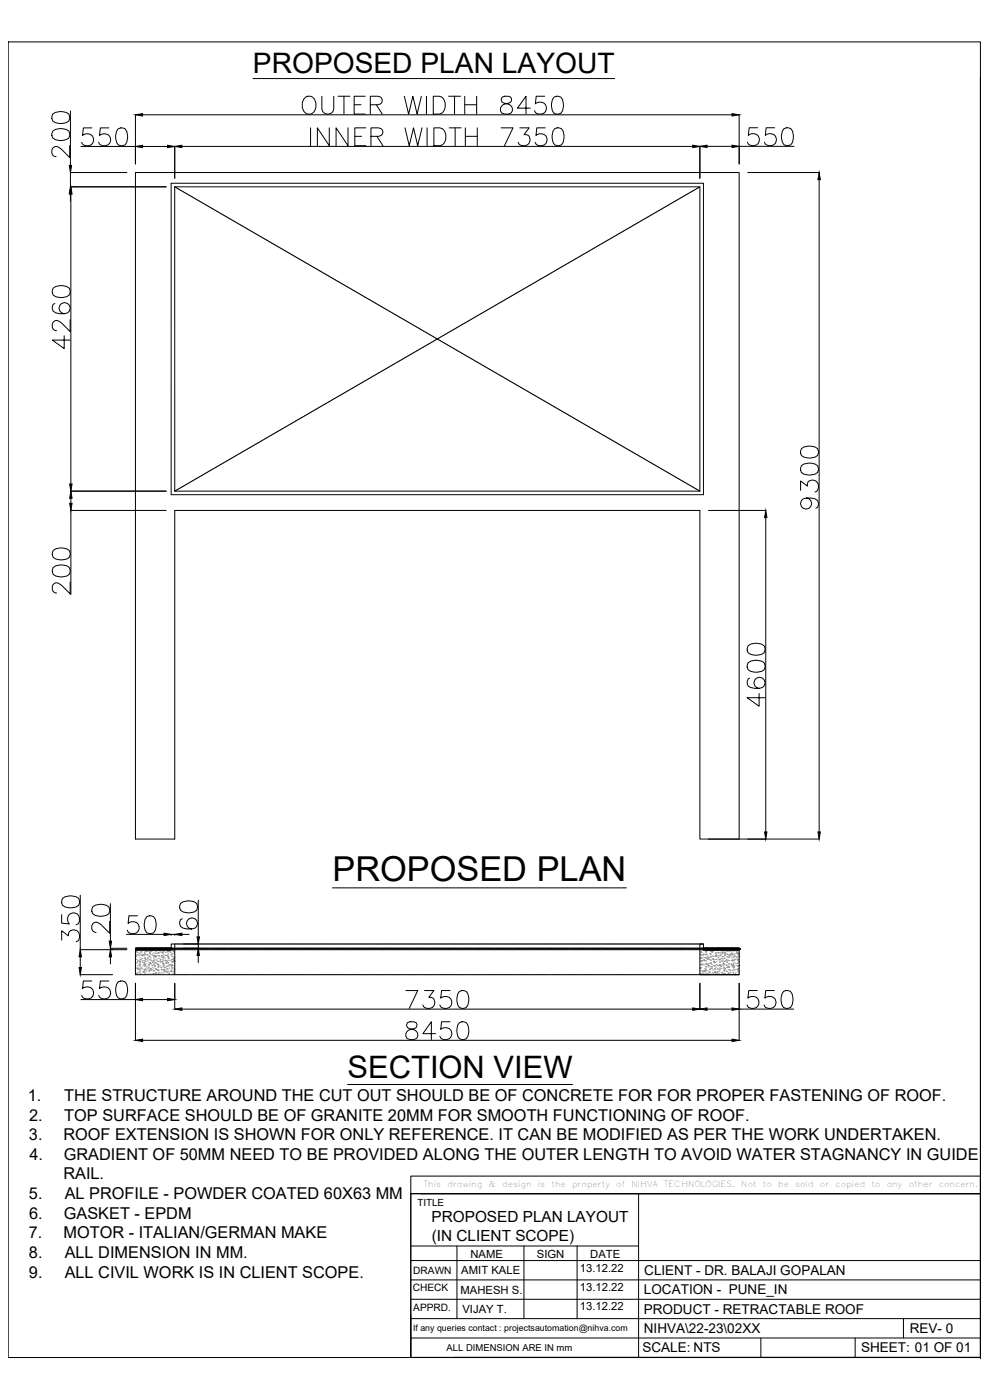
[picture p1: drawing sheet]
<svg xmlns="http://www.w3.org/2000/svg" width="594mm" height="841mm" viewBox="0 0 594 841" stroke-linecap="round" stroke-linejoin="round" font-family="sans-serif">
<!-- layer: 0 -->
<g fill="none" stroke="#000" stroke-width=".6">
<path d="M5 25h584v791h-584zM184 58a4 4 0 0 1 6 4 5 5 0 0 1-1 5 5 5 0 0 1-5 1 7 7 0 0 1 0-10zM193 58v7a4 4 0 0 0 4 4 4 4 0 0 0 3-4v-7M203 58h7M207 58v11M219 58h-6v11h6M243 58l2 11 3-11 3 11 2-11M256 58v11M260 58h4a6 6 0 0 1 4 5 6 6 0 0 1-4 6h-4zM269 58h8M273 58v11M279 58v11"/>
<path d="M286 58v11M302 58a2.2 2.2 0 0 0 1 4 4 4 0 0 1 5 5 4 4 0 0 1-4 2 4 4 0 0 1-3-4 5 5 0 0 1 5-3 2.2 2.2 0 0 0 1-4h-2zM327 58h-5v4a4 4 0 0 1 5 0 4 4 0 0 1 0 6 4 4 0 0 1-6-1M333 58a3 3 0 0 1 5 2 9 9 0 0 1-1 8 3 3 0 0 1-5-1 9 9 0 0 1 1-9zM589 47h.1M589 47v769M32 79a8 8 0 0 1 9 0 3 3 0 0 1-1 5 9 9 0 0 1-8-1l-1-2zM32 69a8 8 0 0 1 9 0 3 3 0 0 1-1 5 9 9 0 0 1-8-1l-1-2zM42 67v32M55 77h-5v4a4 4 0 0 1 5 0 4 4 0 0 1 0 6 4 4 0 0 1-6-1M65 77h-5v4a4 4 0 0 1 6 0 4 4 0 0 1-1 6 4 4 0 0 1-6-1M71 77a3 3 0 0 1 5 2 9 9 0 0 1-1 8 3 3 0 0 1-5-1 9 9 0 0 1 1-9z"/>
<path d="M81 69v29M86 69h354M187 77v11M198 77v11l-7-11v11M209 77v11l-7-11v11M213 63h4M220 77h-7v11h7M222 63l7-1a2.5 2.5 0 0 0 0-4h-7v11M226 63l4 6M243 77l3 11 2-11 3 11 2-11M257 77v11M261 77h3a6 6 0 0 1 4 5 6 6 0 0 1-4 6h-3z"/>
<path d="M270 77h7M273 77v11M279 63h7M280 77v11M287 77v11M301 77h7l-5 11M312 77h6l-3 4a3 3 0 0 1 3 4 3 3 0 0 1-4 3l-2-1-1-2M319 65h-8l5-7v11M328 77h-6v4a4 4 0 0 1 6 0 4 4 0 0 1-1 6 4 4 0 0 1-6-2M333 77a3 3 0 0 1 5 2 9 9 0 0 1-1 8 3 3 0 0 1-5-2 9 9 0 0 1 1-8zM444 69v29M455 77h-5l-1 4a4 4 0 0 1 6 0 4 4 0 0 1 0 6 4 4 0 0 1-6-2"/>
<path d="M465 77h-5v4a4 4 0 0 1 5 0 4 4 0 0 1 0 6 4 4 0 0 1-6-2M471 77a3 3 0 0 1 5 2 9 9 0 0 1-1 8 3 3 0 0 1-5-2 9 9 0 0 1 1-8zM42 87v8l-5-5a3 3 0 0 0-5-1l-1 3 1 2h2M49 88h32M86 88h15M105 88v19M109 88h307M213 82h4M223 82l6-1a2.5 2.5 0 0 0 0-4h-6v11M226 82l4 6M280 82h7M420 88v19"/>
<path d="M425 88h15M444 88h33M42 104h34M42 112h58M42 104v8M42 117v4M43 117v174M81 104h363v400h-24v-197h-315v197h-24zM103 110h320v187h-320zM105 112h315v183h-315zM449 104h43M492 108v392"/>
<path d="M32 173a8 8 0 0 1 10 0 3 3 0 0 1-2 5 9 9 0 0 1-8-1l-1-1zM33 182a3 3 0 0 0-1 5 8 8 0 0 0 10 0 3 3 0 0 0-2-5 3 3 0 0 0-4 2 3 3 0 0 0 3 4M42 192v7l-5-5a3 3 0 0 0-5 0l-1 3 1 1 2 1M39 202v7l-8-5h11M481 280a8 8 0 0 1 10 0 3 3 0 0 1-1 5 9 9 0 0 1-9-1v-2zM481 270a8 8 0 0 1 10 0 3 3 0 0 1-1 5 9 9 0 0 1-9-1v-2zM43 295h57M43 299v3M481 295v-6l4 3a3 3 0 0 1 4-4 3 3 0 0 1 3 5l-1 2-1 1M484 299a3 3 0 0 1 3 5 3 3 0 0 1-5 1 3 3 0 0 1 0-5 10 10 0 0 1 9 1 3 3 0 0 1-1 4M100 307h-57v50M426 307h34"/>
<path d="M460 311v189M32 331a8 8 0 0 1 10 0 3 3 0 0 1-2 5 9 9 0 0 1-8-1l-1-2zM32 341a8 8 0 0 1 10 0 3 3 0 0 1-2 5 9 9 0 0 1-8-1l-1-2zM42 350v7l-5-5a3 3 0 0 0-5-1l-1 3 1 2h2M449 398a8 8 0 0 1 10 0 3 3 0 0 1-1 5 9 9 0 0 1-9-1v-1zM449 388a8 8 0 0 1 10 0 3 3 0 0 1-1 5 9 9 0 0 1-9-1v-1zM450 407a3 3 0 0 0-1 5 8 8 0 0 0 10 0 3 3 0 0 0-1-5 3 3 0 0 0-5 2 3 3 0 0 0 3 5M456 417v7l-7-5h11M426 504h66M38 540a8 8 0 0 1 9 0 3 3 0 0 1-1 5 9 9 0 0 1-8-1l-1-2zM48 538v33h28M200 533h176"/>
<path d="M37 549v6h5a4 4 0 0 1 0-6 4 4 0 0 1 5 1 4 4 0 0 1-1 6M56 545a8 8 0 0 1 9 0 3 3 0 0 1-1 5 9 9 0 0 1-8-1l-1-2zM66 553v8l-5-5a3 3 0 0 0-5-1l-1 3 1 2h2M66 543v22M83 550h-6v5a4 4 0 0 1 6 0 4 4 0 0 1-1 5 4 4 0 0 1-6-1M88 551a3 3 0 0 1 5 1 9 9 0 0 1-1 8 3 3 0 0 1-5-1 9 9 0 0 1 1-8zM108 543a8 8 0 0 1 10 0 3 3 0 0 1-1 5 9 9 0 0 1-9-1v-2zM109 552a3 3 0 0 0-1 5 8 8 0 0 0 10 0 3 3 0 0 0-1-5 3 3 0 0 0-5 2 3 3 0 0 0 3 4M119 541v22M37 565v-6l4 3a3 3 0 0 1 4-3 3 3 0 0 1 3 4l-1 2-1 1M48 575v6M66 570h10"/>
<path d="M66 570v1M66 575v4M76 561h23M81 571h22v-4h2v19h-24zM81 570h22v1h-22zM81 570h.1M82 571h.1M82 570h.1M82 570h-1M82 570v1M82 570l-1 1M83 570h.1"/>
<path d="M83 570h-1M83 570l-1 1M83 571h.1M83 570v1M83 570l-1 1 1-1M84 570h.1M84 570l-1 1M84 570h-1M84 571h.1M84 570v1M85 570h.1M85 570h-1"/>
<path d="M85 571h.1M85 570l-1 1M85 570v1M86 570h.1M86 570h-1M86 571h.1M86 570v1M86 570l-1 1M87 570h-1M87 570h.1M87 571h.1M87 570l-1 1"/>
<path d="M87 570v1M88 570h.1M88 570h-1M88 570v1M88 571h.1M88 570l-1 1M89 570h.1M89 570h-1M89 571h.1M89 570v1M89 570l-1 1M90 570h.1"/>
<path d="M90 570h-1M90 571h.1M90 570l-1 1M91 570h.1M91 571h.1M91 570l-1 1 1-1h-1M91 570l-1 1M91 570v1M92 570h.1M92 570h-1M92 570v1M92 570l-1 1"/>
<path d="M92 571h.1M93 570h.1M93 570h-1M93 570l-1 1M93 571h.1M94 570h.1M94 570l-1 1M94 571h.1M94 570h-1M94 570v1M95 570h.1M95 570h-1"/>
<path d="M95 571h.1M95 570l-1 1v-1M96 570h.1M96 570h-1M96 570l-1 1M96 571h.1M96 570v1M97 570l-1 1M97 570h.1M97 570h-1M97 570v1M97 571h.1"/>
<path d="M98 570h.1M98 570h-1M98 571h.1M98 570v1M99 570h-1M99 570h.1M99 571h.1M99 570v1M99 570l-1 1M100 570h-1M100 570h.1M100 571h.1"/>
<path d="M100 570v1M100 570l-1 1M100 570v1zM101 570h.1M101 570h-1M101 571h.1M101 570l-1 1M101 570v1M102 570h.1M102 570l-1 1M102 570h-1M102 571h.1"/>
<path d="M103 570h.1M103 570h-1M103 571h.1M103 570l-1 1M103 561v1M103 561h2M105 561v1M109 561h5M110 570h9M110 567h9M119 567v3M119 574v4"/>
<path d="M420 567h3v4h21v15h-24zM423 570h.1M423 570h21v1h-21zM423 571h.1M423 570v1M424 570h-1M424 570h.1M424 570v1M424 571h.1M424 570l-1 1M425 570h.1M425 570h-1"/>
<path d="M425 570l-1 1M425 571h.1M426 570h.1M426 570h-1M426 571h.1M426 570l-1 1M427 570h.1M427 570h-1M427 571h.1M427 570l-1 1M427 570v1M428 570h.1"/>
<path d="M428 570l-1 1M428 570h-1M428 571h.1M429 570h.1M429 570l-1 1M429 571h.1M429 570h-1M429 570v1M430 570h.1M430 570h-1M430 570l-1 1M430 571h.1"/>
<path d="M430 570v1M431 570h.1M431 570h-1M431 571h.1M431 570l-1 1M431 570v1M432 570h.1M432 571h.1M432 570h-1M432 570l-1 1M432 570l-1 1v-1M432 570v1"/>
<path d="M433 570h.1M433 571h.1M433 570h-1M433 570l-1 1 1-1M434 570h.1M434 570l-1 1M434 570h-1M434 571h.1M434 570v1M435 570h.1M435 570h-1M435 570l-1 1"/>
<path d="M435 571h.1M435 570v1M436 570h.1M436 570h-1M436 571h.1M436 570l-1 1M437 570h-1M437 570h.1M437 571h.1M437 570v1M437 570l-1 1 1-1M438 570h.1"/>
<path d="M438 570h-1M438 571h.1M438 570l-1 1M439 570h.1M439 570l-1 1M439 570h-1M439 571h.1M439 570v1M440 570h.1M440 570h-1M440 571h.1M440 570l-1 1"/>
<path d="M440 570v1M441 570h.1M441 570h-1M441 571h.1M441 570l-1 1M442 570h.1M442 570l-1 1M442 570h-1M442 571h.1M442 570v1M443 570h-1M443 570h.1"/>
<path d="M443 570l-1 1v-1M443 571h.1M444 570h.1M444 570l-1 1M444 570h-1M444 571h.1M444 570v1M48 586h20M55 589h-5v5a4 4 0 0 1 5 0 4 4 0 0 1 0 6 4 4 0 0 1-6-2M65 589h-5v5a4 4 0 0 1 6 0 4 4 0 0 1-1 5 4 4 0 0 1-6-1M71 590a3 3 0 0 1 5 1 9 9 0 0 1-1 9 3 3 0 0 1-5-2 9 9 0 0 1 1-8zM81 591v34"/>
<path d="M105 591v15M244 595h7l-5 11M255 595h6l-3 4a3 3 0 0 1 3 4 3 3 0 0 1-4 3l-2-1-1-1M270 595h-5v5a4 4 0 0 1 5 0 4 4 0 0 1 0 5 4 4 0 0 1-6-1M276 596a3 3 0 0 1 5 1 9 9 0 0 1-1 8 3 3 0 0 1-5-1 9 9 0 0 1 1-8zM420 591v15M444 591v34M455 595h-5l-1 5a4 4 0 0 1 6 0 4 4 0 0 1-1 5 4 4 0 0 1-5-1M465 595h-5l-1 5a4 4 0 0 1 6 0 4 4 0 0 1-1 5 4 4 0 0 1-5-1M471 596a3 3 0 0 1 5 1 9 9 0 0 1-1 8 3 3 0 0 1-5-1 9 9 0 0 1 1-8zM49 600h32M86 600h15"/>
<path d="M109 606h307M245 614a2.2 2.2 0 0 0 1 4 4 4 0 0 1 5 4 4 4 0 0 1-4 3 4 4 0 0 1-3-4 5 5 0 0 1 5-3 2.2 2.2 0 0 0 1-4h-2zM270 614h-5v4a4 4 0 0 1 5 0 4 4 0 0 1 0 6 4 4 0 0 1-6-2M276 614a3 3 0 0 1 5 2 9 9 0 0 1-1 8 3 3 0 0 1-5-2 9 9 0 0 1 1-8zM425 606h15M444 606h33M86 625h354M262 621h-8l5-7v11M209 651h135M247 707h342v10h-342zM247 717h342v98h-342zM247 717v98"/>
<path d="M253 717h336M384 717v98M247 757h342M247 749h137M274 749v43M315 749v43M347 749v43M247 769h342M247 792h342M247 781h342M543 792v12M247 804h342"/>
<path d="M273 815h316M457 804v11M514 804v11M589 816h.1"/>
</g>
<g fill="#000" stroke="#000" stroke-width=".6">
<path d="M81 69l5-1v2zM440 68l4 1-4 1zM42 99h1l-1 5zM81 88l5-1v2zM101 87l4 1-4 1zM105 88l4-1v2zM416 87l4 1-4 1zM420 88l5-1v2zM440 87l4 1-4 1zM42 112l1 5h-1zM43 112v5h-1zM492 104l1 4h-2z"/>
<path d="M42 291h1v4zM43 295v4h-1zM42 302h1v5zM460 307l1 4h-2zM459 500h2l-1 4zM491 500h2l-1 4zM48 571l1 4h-2zM66 571l1 4h-1zM66 565h1l-1 5zM99 561h4l-4 1zM105 561h4v1zM119 570l1 4h-2z"/>
<path d="M118 563h2l-1 4zM47 581h2l-1 5zM81 600h5v1zM101 600h4l-4 1zM105 606l4-1v2zM416 605l4 1-4 1zM420 606l5-1v2zM440 605l4 1-4 1zM81 625l5-1v2zM440 624l4 1-4 1z"/>
</g>
<g fill="none" stroke="#939598" stroke-width=".6">
<path d="M81 572h.1M81 576h.1M82 578v1zM82 575h.1M82 576h.1M82 571h.1M82 574h.1M82 572v-1zM83 573h.1M83 572h.1M83 577h.1M83 578h.1"/>
<path d="M83 574h.1M83 579h.1M84 580h.1M84 571h.1M84 573h.1M84 578h.1M84 577h.1M84 579h.1M84 575h.1M84 574h.1M84 572h.1M84 576h.1"/>
<path d="M85 572h.1M85 571h.1M85 574h.1M85 578h.1M85 574h1zM85 576h.1M86 577h.1M86 580h.1M86 574h.1M86 579h.1M87 571h.1M87 578h-1z"/>
<path d="M87 576h.1M87 579h.1M87 574h.1M87 577h.1M87 575h.1M87 573h-1zM87 572h.1M87 573h.1M87 580h1zM87 578h.1M87 579l1 1h-1zM88 572h.1"/>
<path d="M88 574h.1M88 573h.1M88 577h.1M88 576h1zM89 575h.1M89 579h.1M89 571h.1M89 578h.1M90 576h.1M90 575h.1M90 573h.1M90 571h.1"/>
<path d="M90 574l-1 1zM90 572h.1M90 579h.1M90 577h.1M90 578h1M91 572h.1M91 579h.1M91 577h.1M91 574h.1M91 580h.1M91 573h.1M92 571h.1"/>
<path d="M92 579h.1M92 577h.1M92 578h.1M92 575h.1M92 580h.1M92 576h.1M92 574h.1M92 572h.1M93 571h.1M93 574h-1zM93 579h.1M93 574h.1"/>
<path d="M93 577h.1M93 578h.1M93 575h.1M94 575h.1M94 572h.1M94 573h.1M94 575h-1zM94 577h.1M94 574h.1M94 579h.1M95 573h.1M95 580h.1"/>
<path d="M95 579h.1M95 571h.1M95 578h.1M95 576h.1M95 574h.1M95 572h.1M96 575h.1M96 577h.1M96 578h.1M96 576h1zM96 571h.1M96 572h.1"/>
<path d="M97 574h.1M97 571h.1M97 572h.1M97 578h.1M98 578h.1M98 576h.1M98 575h-1zM98 572h.1M98 579h.1M98 580h.1M98 577h.1M98 575h.1"/>
<path d="M98 574h.1M98 571h.1M99 577h.1M99 576h.1M99 574h.1M99 572h.1M100 577h.1M100 579v-1zM100 578h.1M100 574h.1M100 572h.1M101 579h.1"/>
<path d="M101 577h.1M101 571h.1M101 575h.1M101 580h.1M101 573h.1M101 578h.1M101 575v-1zM101 576h.1M101 575v1zM102 580h.1M102 572h.1M102 577h.1"/>
<path d="M103 571h.1M102 579v1zM102 574h.1M103 576h.1M103 574h.1M103 573h.1M103 579h.1M103 578h.1M103 577h.1M103 575h.1M104 573h.1M104 571h.1"/>
<path d="M104 580h.1M104 572h.1M104 578h.1M104 577h1zM104 576h.1M104 577h.1M104 575h.1M105 571l-1 1zM105 577h.1M421 579h.1M421 572h.1M421 573h.1"/>
<path d="M421 575v1zM421 577h.1M421 578h.1M421 576h.1M421 574h.1M421 575h.1M422 579h.1M422 579l-1 1zM422 577h.1M422 571h.1M422 574h.1M422 573h1z"/>
<path d="M422 571h1h-1zM423 576h.1M423 580h.1M423 575h.1M423 573h.1M423 577h.1M424 575h.1M424 574h.1M424 579h.1M424 572h.1M424 577h.1M424 571v1z"/>
<path d="M424 573h.1M424 571h.1M424 579h1zM425 576h-1zM425 571h.1M425 576h.1M425 575h.1M425 574h.1M425 579h.1M426 576h.1M426 580h.1M426 571h.1"/>
<path d="M426 575h.1M426 573h.1M427 579h.1M427 577h.1M427 574h.1M427 575h.1M427 573h.1M427 571h.1M427 578h.1M428 571h.1M428 574h.1M428 572h.1"/>
<path d="M428 576h.1M428 575h.1M428 571v1zM428 577h.1M429 576h.1M429 578h.1M429 578v-1zM429 575h.1M430 574h.1M430 573h.1M430 571h.1M430 572h.1"/>
<path d="M430 578h.1M430 574h1zM430 576h.1M430 579h.1M431 571h.1M431 574h.1M431 572h.1M431 575h.1M431 577h.1M432 574h.1M432 572h-1zM432 580h.1"/>
<path d="M432 578h.1M432 576h.1M432 572h.1M432 571h.1M433 576h-1M433 574h.1M433 572h.1M433 580h.1M433 577h.1M433 576h1zM433 571h.1M434 575h.1"/>
<path d="M434 578h.1M434 576h.1M434 572v1v-1M434 577h.1M434 580h.1M435 572h.1M435 578l-1 1zM435 579h.1M435 578h.1M435 576h.1M435 574h.1M436 572l-1 1z"/>
<path d="M436 577h.1M436 580h.1M436 573h.1M436 571h.1M436 575h.1M437 571h.1M437 578h.1M437 575h.1M437 577h.1M438 574h.1M438 579h.1M438 577h.1"/>
<path d="M438 575h.1M438 573h.1M438 571h.1M438 572h.1M439 573h.1M439 580h.1M439 579h.1M439 577h.1M439 571h.1M439 575h.1M439 572h.1M440 573h-1z"/>
<path d="M440 576h.1M440 573l-1 1zM440 571h.1M440 577h.1M440 579h.1M441 577h.1M441 575h.1M441 579l-1 1zM441 573h.1M441 574h.1M441 571h.1M441 579h.1"/>
<path d="M441 576h1zM442 580h.1M442 575h.1M442 573h.1M442 571h.1M443 577h.1M443 579h.1M443 572h.1M443 576h.1M443 578h.1M443 575h.1M443 573h.1"/>
<path d="M443 571h.1M444 573h.1M444 574h.1M444 578h.1M81 586h1M82 581h.1M82 582h.1M82 580h.1M82 584v1zM83 582v-1zM83 584h.1M83 583h.1"/>
<path d="M83 582h.1M83 582h1M84 585h.1M84 583h.1M84 581h.1M84 582h.1M85 581h.1M85 582h.1M86 584h.1M86 583h.1M86 586h.1M87 582h.1"/>
<path d="M87 581h.1M87 585h.1M87 583h.1M88 583h.1M88 581h.1M88 586h.1M88 582h.1M88 580h.1M88 585h.1M89 581h.1M89 583h.1M89 584h.1"/>
<path d="M89 582h.1M89 580h.1M90 583h.1M90 585h.1M90 582h.1M90 582h1zM91 582h.1M91 581h.1M91 582v1zM92 585h.1M92 583h.1M92 582h.1"/>
<path d="M93 585h.1M93 583h.1M93 580h.1M93 582h.1M94 584h.1M94 582h.1M95 582h.1M95 581h.1M95 585h.1M95 583h.1M95 584h.1M96 585h.1"/>
<path d="M96 580h.1M96 584h.1M97 581h.1M97 582h.1M97 583h.1M98 584h.1M98 583h.1M98 581h.1M98 582h1zM99 585h.1M99 584h.1M99 583h.1"/>
<path d="M99 581h.1M100 584h.1M100 583h.1M100 581h.1M100 582h.1M101 585h.1M101 583h.1M101 585h1zM102 582h.1M102 583h.1M103 583h.1M103 581h.1"/>
<path d="M103 580h.1M103 583v1zM103 586h.1M103 584h.1M103 582h.1M104 581h.1M104 583h.1M104 585h.1M105 582h.1M420 582h.1M421 581h.1M421 585h.1"/>
<path d="M421 583h.1M422 584h.1M422 583v1zM422 585h.1M423 583h.1M423 585h.1M423 582h.1M424 584h.1M424 583h.1M424 581h.1M424 583h-1zM425 585h.1"/>
<path d="M425 583h.1M425 581h.1M425 580h1M426 583h.1M426 584h.1M426 586h1M426 582h.1M427 582h.1M427 585h.1M427 581h.1M428 582v-1zM428 584h.1"/>
<path d="M428 583h.1M428 585h.1M429 580h.1M429 586h.1M429 584h.1M429 582h.1M429 584h1h-1M430 581h.1M430 585h.1M430 584h.1M431 582h.1M431 584h.1"/>
<path d="M431 580h.1M431 585h.1M432 585h.1M432 583h.1M432 581h.1M432 582h.1M433 582h.1M433 584h.1M433 580v1zM434 585h.1M434 584v1zM434 582h.1"/>
<path d="M435 585h.1M435 583h.1M435 581h.1M435 582h.1M435 582h1zM436 585h-1zM436 583h.1M436 581h.1M436 584h.1M437 585h.1M437 581h.1M437 580h.1"/>
<path d="M437 584h.1M438 581h.1M438 583h.1M438 585h.1M439 584h.1M440 583h.1M440 581h.1M440 585h.1M440 580h.1M440 584h.1M440 582h.1M441 581h.1"/>
<path d="M441 583h.1M441 586h.1M442 585h.1M442 583h.1M443 582h.1M443 585h.1M443 584h.1M443 581h.1M443 580h.1M443 582h1zM444 584h.1M444 583h.1"/>
<path d="M444 580h.1"/>
</g>
<!-- layer: HIDDEN -->
<g fill="none" stroke="#000" stroke-width=".6">
<path d="M105 112h.1M105 112l1 1M106 113h1M107 113l2 1M109 115h.1M110 115h.1M110 115l1 1M111 116h1M112 116h.1M112 117h1M113 117l1 1M114 118h1"/>
<path d="M116 118v1M116 119h.1M116 119l4 2M409 119l-4 2M409 119h.1M411 118l-1 1M412 117l-1 1M413 117h-1M413 117h.1M413 116h.1M414 116h-1M415 115l-1 1"/>
<path d="M415 115h.1M416 115h.1M418 113l-2 2M419 113h-1M420 113h-1M420 112v1M420 112h.1M120 121h.1M121 121h.1M121 121l1 1M122 122l1 1M123 123h.1"/>
<path d="M123 123l2 1M125 124h.1M125 124l1 1M127 125h.1M127 125l1 1M128 126h1M129 126l2 1M131 127h.1M131 127v1M132 128l2 1M134 129h.1M134 129l2 1"/>
<path d="M136 130h.1M136 130l1 1M137 131h.1M138 131h.1M138 132h.1M139 132h1M140 133h.1M140 133h1M141 133h.1M141 133l1 1M142 134h.1M142 134l2 1"/>
<path d="M145 135h.1M145 135v1M145 136h2M147 136l1 1M148 137h.1M148 137l1 1M149 138h.1M150 138l1 1M151 139h.1M151 139h1M152 139h.1M152 140h1"/>
<path d="M153 140h.1M374 139l-2 1M374 139h.1M378 137l-3 2M379 136l-1 1M379 136h.1M380 135l-1 1M383 134l-2 1M383 134h.1M385 133l-2 1M385 133h.1M386 132h-1"/>
<path d="M386 132h.1M387 132h.1M387 131h.1M388 131h.1M389 130l-1 1M389 130h.1M390 130h-1M393 128l-3 2M394 128h.1M394 127v1M396 127h-2M398 125l-2 2"/>
<path d="M398 125h.1M400 124l-1 1M400 124h.1M401 124h-1M401 124h.1M401 123h.1M402 123h-1M402 123h.1M403 122l-1 1M403 122h.1M404 122h.1M404 121v1"/>
<path d="M405 121h.1M153 140h1M154 141h.1M155 141h.1M156 142h.1M156 142l2 1M158 143h1M159 143l1 1M160 144h.1M161 144l1 1M162 145l2 2M164 147h1"/>
<path d="M165 147h.1M165 147l1 1M166 148h.1M167 148h.1M167 148l2 1M169 149h.1M169 150h2M171 150v1M171 151l4 2M175 153h1M176 153l1 1M177 154h.1"/>
<path d="M178 154v1M178 155h2M180 156h.1M180 156h1M181 157h1M182 157h.1M182 157l1 1M184 158h.1M184 158l2 1M186 159h.1M186 159l2 1M339 159l-1 1"/>
<path d="M341 158l-2 1M341 158h.1M342 158h.1M343 157l-1 1M344 157h-1M344 157h.1M344 156h.1M345 156h-1M345 156h.1M348 154l-2 2M348 154h.1M350 153l-2 1"/>
<path d="M352 152l-2 1M353 151v1M354 151h-1M355 150l-1 1M356 150h-1M356 149h.1M357 149h-1M357 149h.1M358 148l-1 1M359 148h.1M360 148h-1M360 147h.1"/>
<path d="M361 147h-1M362 146l-1 1M363 145l-1 1M363 145h.1M364 145h.1M365 144l-1 1M368 143l-3 1M368 143h.1M369 142l-1 1M370 142h.1M370 141h.1M371 141h.1"/>
<path d="M372 141h-1M372 140h.1M188 160l1 1M189 161h.1M189 161l1 1M191 162h.1M191 162l1 1M192 163h1M193 163l2 1M195 164h.1M195 165h.1M196 165h.1"/>
<path d="M197 165h.1M197 166h.1M197 166h1M198 166l2 1M200 167h.1M200 167l1 1M201 168h.1M202 168h.1M202 168l1 1M203 169l1 1M204 170l2 1M206 171h.1"/>
<path d="M206 171l1 1M208 172h.1M208 172h1M209 172l1 1M210 173h.1M210 173h1M211 174h.1M211 174h1M212 174h.1M213 175l2 1M215 176h.1M215 176l2 1"/>
<path d="M217 177h.1M217 177l1 1M218 178h.1M219 178v1M220 179h1M221 179v1M221 180h1M222 180h.1M304 180h-1M304 180h.1M306 178l-2 2M307 178h.1"/>
<path d="M309 177l-2 1M311 176l-2 1M311 175v1M313 175h-1M313 175h.1M313 174h.1M315 174h-2M315 173h.1M316 173h-1M317 172l-1 1M317 172h.1M318 172h.1"/>
<path d="M319 171l-1 1M319 171h.1M321 170l-2 1M322 169l-1 1M322 169h.1M324 168l-1 1M326 167l-2 1M327 167h-1M328 166l-1 1M328 166h.1M330 165h-1M330 165h.1"/>
<path d="M331 164h-1M331 164h.1M333 163l-2 1M333 163h.1M334 162l-1 1M334 162h.1M337 160l-2 2M338 160h-1M222 180l1 1M223 181h1M224 181l1 1M225 182h.1"/>
<path d="M226 182h.1M226 183h2M228 183l1 1M229 184h.1M229 184l1 1M230 185h.1M231 185l1 1M232 186h.1M232 186l3 1M235 187v1M236 188h.1M237 189h.1"/>
<path d="M237 189l2 1M239 190h.1M239 190h1M240 190v1M240 191h1M241 191h.1M242 191l1 1M243 192l1 1M244 193l1 1M245 194h1M246 194h.1M246 194l1 1"/>
<path d="M247 195h.1M248 195l2 1M250 196h.1M250 196l1 1M251 197h.1M251 197h1M252 197h.1M252 198h.1M252 198h2M254 199h.1M255 199h.1M255 199l1 1"/>
<path d="M256 200h1M269 200h.1M270 199l-1 1M271 199h-1M271 199h.1M272 198h.1M273 198h-1M274 197h-1M274 197h.1M275 196l-1 1M276 196h-1M276 196h.1"/>
<path d="M277 195v1M278 195h.1M279 194l-1 1M281 193l-2 1M281 193h.1M282 192l-1 1M282 192h.1M283 192h.1M284 191l-1 1M285 191h-1M285 191h.1M287 190h-2"/>
<path d="M287 190h.1M288 189h-1M289 189h.1M291 187l-2 1M292 187h-1M292 187h.1M293 186l-1 1M293 186h.1M296 184l-2 2M296 184h.1M298 183l-2 1M298 183h.1"/>
<path d="M299 183h-1M299 182h.1M300 182h.1M302 181l-1 1M302 181h.1M303 181h-1M303 180h.1M235 220h-1M235 220h.1M235 219v1M236 219h.1M237 219h.1"/>
<path d="M238 218l-1 1M239 217l-1 1M240 217h-1M241 216l-1 1M241 216h.1M243 215l-1 1M243 215h.1M244 215h-1M244 215h.1M244 214h.1M245 214h-1M245 214h.1"/>
<path d="M246 214h-1M247 213h-1M247 212v1M250 211l-2 1M251 211h-1M252 210l-1 1M252 210h.1M254 209l-2 1M254 208v1M255 208h.1M256 207l-1 1M257 207h-1"/>
<path d="M257 200l1 1M258 207h-1M258 206h.1M258 201l1 1M259 206h.1M259 202h1M261 205l-2 1M261 202v1M261 205h.1M261 203h.1M261 204v1M261 203h1"/>
<path d="M262 204h-1M262 203v1M264 203l-1 1 1 1M265 205h.1M265 202v1M266 205h.1M266 202h.1M266 206h1M267 201l-1 1M267 206h1M268 201h-1M268 207h1"/>
<path d="M268 200v1M269 200h-1M269 207h.1M269 208h1M270 208h.1M270 208l1 1M272 209h.1M272 209l1 1M273 210h1M274 210h.1M274 210l2 1M276 211v1"/>
<path d="M277 212h1M278 212l2 2M280 214h.1M280 214h1M281 214h.1M281 215h1M282 215h.1M283 215h.1M283 216h.1M284 216h.1M284 216l1 1M285 217h.1"/>
<path d="M285 217l2 1M287 218h.1M287 218l1 1M289 219h.1M289 219l2 1M200 240h.1M201 239l-1 1M202 239h.1M203 239h-1M203 238h.1M204 237l-1 1M206 237h-2"/>
<path d="M206 236v1M206 236h.1M209 235l-2 1M209 235h.1M210 234l-1 1M211 234h-1M211 234h.1M212 233l-1 1M213 232v1M214 232h.1M215 231l-1 1M215 231h.1"/>
<path d="M216 231h-1M217 230h-1M217 230h.1M219 229l-2 1M220 228v1M221 228h-1M221 228h.1M222 227l-1 1M223 227h-1M224 226l-1 1M224 226h.1M226 225l-1 1"/>
<path d="M226 225h.1M227 224l-1 1M227 224h.1M228 224h-1M228 224h.1M229 223h-1M230 223h-1M230 222h.1M232 222h-1M232 221h.1M234 220l-2 1M291 220h1"/>
<path d="M292 220l1 1M293 221h.1M294 222h.1M295 222h.1M295 223h1M296 223h.1M296 223l2 1M298 224h.1M298 224l1 1M299 225h.1M300 225v1M301 226h1"/>
<path d="M302 226v1M302 227h1M303 227h.1M303 227l2 1M305 228h.1M306 228v1M307 229h.1M307 229l2 1M309 230h.1M309 231h.1M309 231h1M310 231h.1"/>
<path d="M310 231l1 1M311 232h.1M312 232l1 1M313 233h.1M313 233l3 1M316 234v1M316 235h.1M317 235h.1M318 235v1M318 236l2 1M320 237h1M321 237l1 1"/>
<path d="M322 238h.1M323 238l1 1M324 239h.1M324 239h1M325 240h.1M325 240h1M167 259l-2 1M168 259h.1M168 258v1M169 258h-1M170 258h-1M171 257l-1 1"/>
<path d="M171 257h.1M172 256h-1M172 256h.1M173 255v1M174 255h.1M175 254l-1 1M176 254h-1M179 252l-3 2M180 252h-1M180 251v1M182 250l-2 1M183 250h-1"/>
<path d="M183 250h.1M184 249l-1 1M185 249h.1M186 248l-1 1M186 248h.1M187 248h-1M187 248h.1M187 247h.1M189 247h-2M189 246h.1M190 246h.1M190 245v1"/>
<path d="M191 245h.1M192 244l-1 1M193 244h-1M194 244h-1M194 243v1M195 243h-1M195 243h.1M196 242v1M196 242h.1M197 242h.1M198 241l-1 1M199 241h-1"/>
<path d="M199 240h.1M200 240h-1M326 241h1M327 241h.1M327 241l1 1M328 242h.1M329 242l2 1M331 243h.1M331 243l1 1M332 244h.1M332 244h1M333 244l2 2"/>
<path d="M336 246h.1M336 246l1 1M337 247h1M338 247h.1M338 248h1M339 248h.1M339 248h1M340 248h.1M340 249h1M342 249v1M342 250h.1M342 250l4 2"/>
<path d="M346 252h.1M347 252h.1M347 252l1 1M348 253l1 1M349 254h1M350 255h1M351 255h.1M351 255h1M352 256h.1M353 256h.1M353 256h1M354 256l1 1"/>
<path d="M355 257h.1M355 257l2 1M357 258h.1M357 258v1M358 259h.1M359 259h.1M359 259l1 1M131 280h.1M132 279l-1 1M132 279h.1M134 278l-1 1M134 278h.1"/>
<path d="M135 278h-1M137 276l-2 2M138 276h.1M139 275v1M139 275h.1M141 274l-2 1M142 274h-1M142 273v1M143 273h-1M143 273h.1M145 272l-1 1M145 272h.1"/>
<path d="M146 272h-1M146 271h.1M148 270l-2 1M148 270h.1M149 269v1M149 269h.1M150 269h.1M152 268l-2 1M153 267l-1 1M154 267h-1M154 267h.1M154 266v1"/>
<path d="M156 266h-1M156 265v1M157 265h-1M157 265h.1M158 264l-1 1M159 264h-1M159 264h.1M160 263l-1 1M160 263h.1M161 263h.1M161 262v1M162 262h.1"/>
<path d="M163 261l-1 1M165 260l-2 1M165 260h.1M360 260h.1M360 260l2 1M362 261h.1M362 261l1 1M363 262h.1M364 262v1M365 263h1M366 264h.1M366 264h2"/>
<path d="M368 265h.1M368 265h1M369 265v1M370 266h.1M371 266h.1M371 266v1M371 267h1M372 267h1M373 267l1 1M374 268l1 1M375 269h.1M376 269l1 1"/>
<path d="M377 270h.1M377 270l2 1M379 271h.1M379 271h1M380 272h.1M381 272h.1M382 273h.1M382 273h1M383 273h.1M383 274h1M384 274l2 1M386 275h.1"/>
<path d="M387 275l1 1M388 276l2 1M390 277v1M390 278h1M391 278h.1M391 278l1 1M392 279h.1M393 279h.1M393 279l1 1M394 280h.1M394 280h1M105 295h.1"/>
<path d="M107 294l-2 1M107 294h.1M108 293l-1 1M108 293h.1M110 292l-1 1M111 292h-1M111 291v1M113 291h-2M113 290v1M114 290h-1M115 289h.1M116 289h-1"/>
<path d="M117 288l-1 1M117 288h.1M118 288h-1M119 287l-1 1M119 287h.1M123 284l-3 3M124 284h-1M124 284h.1M125 283l-1 1M126 283h.1M128 282l-1 1M128 282h.1"/>
<path d="M130 281h-2M130 281h.1M130 280h.1M131 280h-1M395 280h.1M395 280l1 1M396 281h1M397 281h.1M397 282h.1M397 282h1M398 282l1 1M399 283l2 1"/>
<path d="M401 284h1M402 284l1 1M403 285h.1M404 285v1M404 286h1M405 286l1 1M406 287h1M407 288h1M408 288h.1M408 288h1M409 288l1 1M410 289h.1"/>
<path d="M410 289l2 1M412 290h.1M412 290l1 1M413 291h1M414 291l1 1M415 292l1 1M417 293h.1M417 293l1 1M418 294h1M419 294l1 1M420 295h.1M103 570h320"/>
<path d="M103 571h341M105 567h318M105 586h339"/>
</g>
<!-- layer: FASTNERS -->
<path d="M103 570h320" fill="none" stroke="#000" stroke-width=".6"/>
<!-- layer: ELE 1 -->
<path d="M152 47h217" fill="none" stroke="#000" stroke-width=".6"/>
<text font-size="20.6" x="200" y="529">PROPOSED PLAN</text>
<text font-size="18.6" x="209" y="648">SECTION VIEW</text>
<text font-size="16.9" x="152" y="44">PROPOSED PLAN LAYOUT</text>
<g font-size="9.8">
<text x="17" y="661">1.</text>
<text x="39" y="661">THE STRUCTURE AROUND THE CUT OUT SHOULD BE OF CONCRETE FOR FOR PROPER FASTENING OF ROOF.</text>
<text x="18" y="673">2.</text>
<text x="39" y="673">TOP SURFACE SHOULD BE OF GRANITE 20MM FOR SMOOTH FUNCTIONING OF ROOF.</text>
<text x="17" y="685">3.</text>
<text x="38" y="685">ROOF EXTENSION IS SHOWN FOR ONLY REFERENCE. IT CAN BE MODIFIED AS PER THE WORK UNDERTAKEN.</text>
<text x="18" y="697">4.</text>
<text x="38" y="697">GRADIENT OF 50MM NEED TO BE PROVIDED ALONG THE OUTER LENGTH TO AVOID WATER STAGNANCY IN GUIDE</text>
<text x="38" y="709">RAIL.</text>
<text x="17" y="720">5.</text>
<text x="39" y="720">AL PROFILE - POWDER COATED 60X63 MM</text>
<text x="17" y="732">6.</text>
<text x="38" y="732">GASKET - EPDM</text>
<text x="17" y="744">7.</text>
<text x="38" y="744">MOTOR - ITALIAN/GERMAN MAKE</text>
<text x="17" y="756">8.</text>
<text x="39" y="756">ALL DIMENSION IN MM.</text>
<text x="17" y="768">9.</text>
<text x="39" y="768">ALL CIVIL WORK IS IN CLIENT SCOPE.</text>
</g>
<g font-size="9.2">
<text x="259" y="734">PROPOSED PLAN LAYOUT</text>
<text x="259" y="745">(IN CLIENT SCOPE)</text>
</g>
<g font-size="8.1">
<text x="387" y="766">CLIENT - DR. BALAJI GOPALAN</text>
<text x="387" y="778">LOCATION - PUNE_IN</text>
<text x="387" y="789">PRODUCT - RETRACTABLE ROOF</text>
<text x="387" y="801">NIHVA\22-23\02XX</text>
<text x="546" y="801">REV- 0</text>
<text x="386" y="812">SCALE: NTS</text>
<text x="517" y="812">SHEET: 01 OF 01</text>
</g>
<g font-size="6.8">
<text x="283" y="756">NAME</text>
<text x="323" y="756">SIGN</text>
<text x="355" y="755">DATE</text>
<text x="277" y="765">AMIT KALE</text>
<text x="348" y="764">13.12.22</text>
<text x="277" y="777">MAHESH S.</text>
<text x="348" y="775">13.12.22</text>
<text x="278" y="789">VIJAY T.</text>
<text x="348" y="787">13.12.22</text>
</g>
<g font-size="6.1">
<text x="248" y="766">DRAWN</text>
<text x="248" y="776">CHECK</text>
<text x="248" y="787">APPRD.</text>
</g>
<text font-size="5.9" x="251" y="725">TITLE</text>
<text font-size="5.7" x="268" y="812">ALL DIMENSION ARE IN mm</text>
<text font-size="5.3" x="248" y="800">If any queries contact : projectsautomation@nihva.com</text>
<g font-size="4.9">
<text x="254" y="713">This</text>
<text x="269" y="713">drawing</text>
<text x="293" y="713">&amp;</text>
<text x="302" y="713">design</text>
<text x="323" y="713">is</text>
<text x="331" y="713">the</text>
<text x="344" y="713">property</text>
<text x="370" y="713">of</text>
<text x="379" y="713">NIHVA</text>
<text x="399" y="713">TECHNOLOGIES.</text>
<text x="445" y="713">Not</text>
<text x="458" y="713">to</text>
<text x="467" y="713">be</text>
<text x="478" y="713">sold</text>
<text x="493" y="713">or</text>
<text x="502" y="713">copied</text>
<text x="523" y="713">to</text>
<text x="533" y="713">any</text>
<text x="546" y="713">other</text>
<text x="564" y="713">concern.</text>
</g>
</svg>
